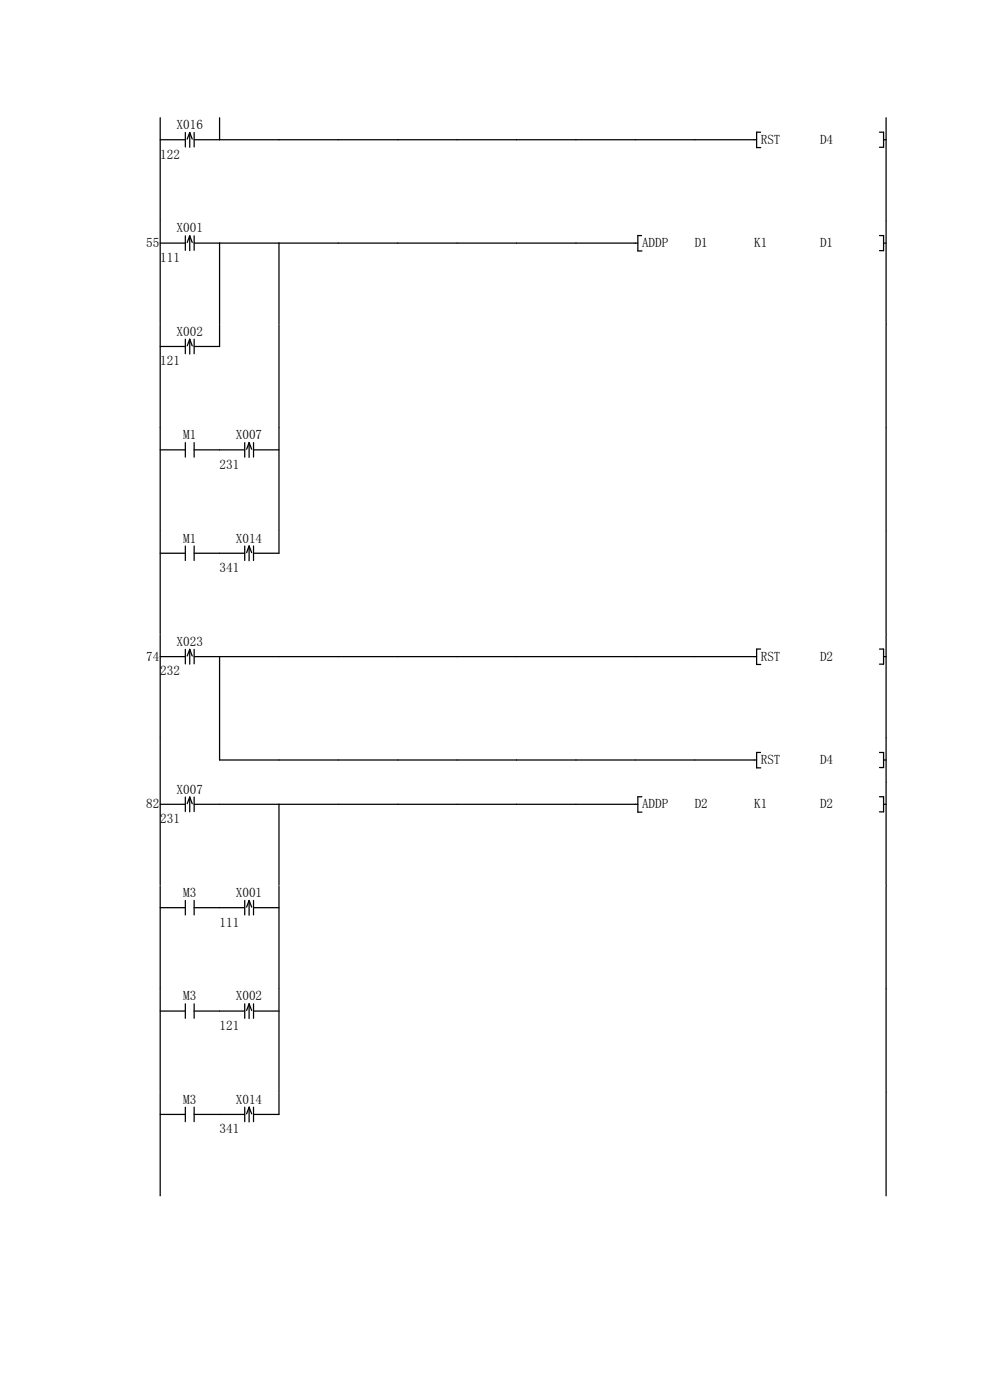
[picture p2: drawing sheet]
<svg xmlns="http://www.w3.org/2000/svg" width="210mm" height="297mm" viewBox="0 0 210 297" stroke-linecap="round" stroke-linejoin="round" font-family="sans-serif">
<path d="M34 29.6h5.3M39.3 28.1v3.1M40.2 28.1v3.1M40.2 28.1l.6 1.4M40.2 28.1l-.5 1.4M41.2 29.6h5.4M41.2 28.1v3.1" fill="none" stroke="#070000" stroke-width=".27"/>
<path d="M34 31.2h4.2v2.8h-4.2z" fill="#fff"/>
<path d="M34 25v21.9M46.6 25v4.6h113.9M161.4 28h-.9v3.3h.9" fill="none" stroke="#070000" stroke-width=".27"/>
<g fill="#fff">
<path d="M161.4 28.1h4.2v2.8h-4.2z"/>
<path d="M173.9 28.1h2.9v2.8h-2.9z"/>
</g>
<path d="M186.6 28h.8v3.2h-.8M187.4 29.6h.6M188 25v21.9" fill="none" stroke="#070000" stroke-width=".27"/>
<g fill="#fff">
<path d="M20 46.9h14v22h-14z"/>
<path d="M34 46.9h12.6v22h-12.6z"/>
<path d="M46.6 46.9h12.6v22h-12.6z"/>
<path d="M59.2 46.9h12.6v22h-12.6z"/>
<path d="M71.8 46.9h12.6v22h-12.6z"/>
<path d="M84.4 46.9h12.6v22h-12.6z"/>
<path d="M97 46.9h12.6v22h-12.6z"/>
<path d="M109.6 46.9h12.6v22h-12.6z"/>
<path d="M122.2 46.9h12.6v22h-12.6z"/>
<path d="M134.8 46.9h53.2v22h-53.2z"/>
<path d="M31 50h2.8v2.8h-2.8z"/>
<path d="M37.5 46.9h5.6v2.8h-5.6z"/>
</g>
<path d="M34 51.6h5.3M39.3 50v3.1M40.2 50v3.2M40.2 50l.6 1.4M40.2 50l-.5 1.4M41.2 51.6h5.4M41.2 50v3.1" fill="none" stroke="#070000" stroke-width=".27"/>
<path d="M34 53.2h4.2v2.8h-4.2z" fill="#fff"/>
<path d="M34 46.9v21.9M59.2 51.6v17.2M135.3 51.6h-88.7v17.2M136.2 50h-.9v3.2h.9" fill="none" stroke="#070000" stroke-width=".27"/>
<g fill="#fff">
<path d="M136.2 50h5.6v2.8h-5.6z"/>
<path d="M147.4 50h2.8v2.8h-2.8z"/>
<path d="M160 50h2.8v2.8h-2.8z"/>
<path d="M173.9 50h2.9v2.8h-2.9z"/>
</g>
<path d="M186.6 50h.8v3.2h-.8M187.4 51.6h.6M188 46.9v21.9" fill="none" stroke="#070000" stroke-width=".27"/>
<g fill="#fff">
<path d="M20 68.9h14v21.9h-14z"/>
<path d="M34 68.9h12.6v21.9h-12.6z"/>
<path d="M46.6 68.9h12.6v21.9h-12.6z"/>
<path d="M59.2 68.9h12.6v21.9h-12.6z"/>
<path d="M71.8 68.9h12.6v21.9h-12.6z"/>
<path d="M84.4 68.9h12.6v21.9h-12.6z"/>
<path d="M97 68.9h12.6v21.9h-12.6z"/>
<path d="M109.6 68.9h12.6v21.9h-12.6z"/>
<path d="M122.2 68.9h12.6v21.9h-12.6z"/>
<path d="M134.8 68.9h12.6v21.9h-12.6z"/>
<path d="M147.4 68.9h12.6v21.9h-12.6z"/>
<path d="M160 68.9h12.6v21.9h-12.6z"/>
<path d="M172.6 68.9h15.4v21.9h-15.4z"/>
<path d="M37.5 68.8h5.6v2.8h-5.6z"/>
</g>
<path d="M34 73.5h5.3M39.3 72v3M40.2 72v3.1M40.2 72l.6 1.4M40.2 72l-.5 1.4M41.2 73.5h5.4M41.2 72v3" fill="none" stroke="#070000" stroke-width=".27"/>
<path d="M34 75.1h4.2v2.8h-4.2z" fill="#fff"/>
<path d="M34 68.8v22M46.6 68.8v4.7M59.2 68.8v22M188 68.8v22" fill="none" stroke="#070000" stroke-width=".27"/>
<g fill="#fff">
<path d="M20 90.8h14v21.9h-14z"/>
<path d="M34 90.8h12.6v21.9h-12.6z"/>
<path d="M46.6 90.8h12.6v21.9h-12.6z"/>
<path d="M59.2 90.8h12.6v21.9h-12.6z"/>
<path d="M71.8 90.8h12.6v21.9h-12.6z"/>
<path d="M84.4 90.8h12.6v21.9h-12.6z"/>
<path d="M97 90.8h12.6v21.9h-12.6z"/>
<path d="M109.6 90.8h12.6v21.9h-12.6z"/>
<path d="M122.2 90.8h12.6v21.9h-12.6z"/>
<path d="M134.8 90.8h12.6v21.9h-12.6z"/>
<path d="M147.4 90.8h12.6v21.9h-12.6z"/>
<path d="M160 90.8h12.6v21.9h-12.6z"/>
<path d="M172.6 90.8h15.4v21.9h-15.4z"/>
<path d="M38.9 90.8h2.8v2.8h-2.8z"/>
</g>
<path d="M34 95.4h5.3M34 90.8v21.9M39.3 93.9v3.1M41.2 95.4h5.4M41.2 93.9v3.1" fill="none" stroke="#070000" stroke-width=".27"/>
<path d="M50 90.8h5.6v2.8h-5.6z" fill="#fff"/>
<path d="M46.6 95.4h5.3M51.9 93.9v3.1M52.8 93.9v3.1M52.8 93.9l.6 1.4M52.8 93.9l-.5 1.4M53.8 95.4h5.4M53.8 93.9v3.1" fill="none" stroke="#070000" stroke-width=".27"/>
<path d="M46.6 97h4.2v2.8h-4.2z" fill="#fff"/>
<path d="M59.2 90.8v21.9M188 90.8v21.9" fill="none" stroke="#070000" stroke-width=".27"/>
<g fill="#fff">
<path d="M20 112.7h14v22h-14z"/>
<path d="M34 112.7h12.6v22h-12.6z"/>
<path d="M46.6 112.7h12.6v22h-12.6z"/>
<path d="M59.2 112.7h12.6v22h-12.6z"/>
<path d="M71.8 112.7h12.6v22h-12.6z"/>
<path d="M84.4 112.7h12.6v22h-12.6z"/>
<path d="M97 112.7h12.6v22h-12.6z"/>
<path d="M109.6 112.7h12.6v22h-12.6z"/>
<path d="M122.2 112.7h12.6v22h-12.6z"/>
<path d="M134.8 112.7h12.6v22h-12.6z"/>
<path d="M147.4 112.7h12.6v22h-12.6z"/>
<path d="M160 112.7h12.6v22h-12.6z"/>
<path d="M172.6 112.7h15.4v22h-15.4z"/>
<path d="M38.9 112.7h2.8v2.8h-2.8z"/>
</g>
<path d="M34 117.4h5.3M34 112.7v21.9M39.3 115.8v3.1M41.2 117.4h5.4M41.2 115.8v3.1" fill="none" stroke="#070000" stroke-width=".27"/>
<path d="M50 112.7h5.6v2.8h-5.6z" fill="#fff"/>
<path d="M46.6 117.4h5.3M51.9 115.8v3.1M52.8 115.8v3.2M52.8 115.8l.6 1.4M52.8 115.8l-.5 1.4M53.8 117.4h5.4M53.8 115.8v3.1" fill="none" stroke="#070000" stroke-width=".27"/>
<path d="M46.6 119h4.2v2.8h-4.2z" fill="#fff"/>
<path d="M59.2 112.7v4.7M188 112.7v21.9" fill="none" stroke="#070000" stroke-width=".27"/>
<g fill="#fff">
<path d="M20 134.7h14v21.9h-14z"/>
<path d="M34 134.7h12.6v21.9h-12.6z"/>
<path d="M46.6 134.7h12.6v21.9h-12.6z"/>
<path d="M59.2 134.7h12.6v21.9h-12.6z"/>
<path d="M71.8 134.7h12.6v21.9h-12.6z"/>
<path d="M84.4 134.7h12.6v21.9h-12.6z"/>
<path d="M97 134.7h12.6v21.9h-12.6z"/>
<path d="M109.6 134.7h12.6v21.9h-12.6z"/>
<path d="M122.2 134.7h12.6v21.9h-12.6z"/>
<path d="M134.8 134.7h12.6v21.9h-12.6z"/>
<path d="M147.4 134.7h12.6v21.9h-12.6z"/>
<path d="M160 134.7h28v21.9h-28z"/>
<path d="M31 137.8h2.8v2.7h-2.8z"/>
<path d="M37.5 134.6h5.6v2.8h-5.6z"/>
</g>
<path d="M34 139.3h5.3M39.3 137.8v3M40.2 137.8v3.1M40.2 137.8l.6 1.4M40.2 137.8l-.5 1.4M41.2 139.3h5.4M41.2 137.8v3" fill="none" stroke="#070000" stroke-width=".27"/>
<path d="M34 140.9h4.2v2.8h-4.2z" fill="#fff"/>
<path d="M34 134.6v22M160.5 139.3h-113.9v17.3M161.4 137.7h-.9v3.3h.9" fill="none" stroke="#070000" stroke-width=".27"/>
<g fill="#fff">
<path d="M161.4 137.8h4.2v2.7h-4.2z"/>
<path d="M173.9 137.8h2.9v2.7h-2.9z"/>
</g>
<path d="M186.6 137.7h.8v3.2h-.8M187.4 139.3h.6M188 134.6v22" fill="none" stroke="#070000" stroke-width=".27"/>
<g fill="#fff">
<path d="M20 156.6h14v9.4h-14z"/>
<path d="M34 156.6h12.6v9.4h-12.6z"/>
<path d="M46.6 156.6h12.6v9.4h-12.6z"/>
<path d="M59.2 156.6h12.6v9.4h-12.6z"/>
<path d="M71.8 156.6h12.6v9.4h-12.6z"/>
<path d="M84.4 156.6h12.6v9.4h-12.6z"/>
<path d="M97 156.6h12.6v9.4h-12.6z"/>
<path d="M109.6 156.6h12.6v9.4h-12.6z"/>
<path d="M122.2 156.6h12.6v9.4h-12.6z"/>
<path d="M134.8 156.6h12.6v9.4h-12.6z"/>
<path d="M147.4 156.6h12.6v9.4h-12.6z"/>
<path d="M160 156.6h28v9.4h-28z"/>
</g>
<path d="M34 156.6v9.4M46.6 156.6v4.6h113.9M161.4 159.6h-.9v3.3h.9" fill="none" stroke="#070000" stroke-width=".27"/>
<g fill="#fff">
<path d="M161.4 159.7h4.2v2.8h-4.2z"/>
<path d="M173.9 159.7h2.9v2.8h-2.9z"/>
</g>
<path d="M186.6 159.6h.8v3.2h-.8M188 156.6v9.4M187.4 161.2h.6" fill="none" stroke="#070000" stroke-width=".27"/>
<g fill="#fff">
<path d="M20 166h14v21.9h-14z"/>
<path d="M34 166h12.6v21.9h-12.6z"/>
<path d="M46.6 166h12.6v21.9h-12.6z"/>
<path d="M59.2 166h12.6v21.9h-12.6z"/>
<path d="M71.8 166h12.6v21.9h-12.6z"/>
<path d="M84.4 166h12.6v21.9h-12.6z"/>
<path d="M97 166h12.6v21.9h-12.6z"/>
<path d="M109.6 166h12.6v21.9h-12.6z"/>
<path d="M122.2 166h12.6v21.9h-12.6z"/>
<path d="M134.8 166h53.2v21.9h-53.2z"/>
<path d="M31 169.1h2.8v2.8h-2.8z"/>
<path d="M37.5 165.9h5.6v2.8h-5.6z"/>
</g>
<path d="M34 170.6h5.3M39.3 169.1v3.1M40.2 169.1v3.1M40.2 169.1l.6 1.4M40.2 169.1l-.5 1.4M41.2 170.6h5.4M41.2 169.1v3.1" fill="none" stroke="#070000" stroke-width=".27"/>
<path d="M34 172.2h4.2v2.8h-4.2z" fill="#fff"/>
<path d="M34 166v21.9M46.6 170.6h88.7M59.2 170.6v17.3M136.2 169h-.9v3.3h.9" fill="none" stroke="#070000" stroke-width=".27"/>
<g fill="#fff">
<path d="M136.2 169.1h5.6v2.8h-5.6z"/>
<path d="M147.4 169.1h2.8v2.8h-2.8z"/>
<path d="M160 169.1h2.8v2.8h-2.8z"/>
<path d="M173.9 169.1h2.9v2.8h-2.9z"/>
</g>
<path d="M186.6 169h.8v3.2h-.8M187.4 170.6h.6M188 166v21.9" fill="none" stroke="#070000" stroke-width=".27"/>
<g fill="#fff">
<path d="M20 187.9h14v21.9h-14z"/>
<path d="M34 187.9h12.6v21.9h-12.6z"/>
<path d="M46.6 187.9h12.6v21.9h-12.6z"/>
<path d="M59.2 187.9h12.6v21.9h-12.6z"/>
<path d="M71.8 187.9h12.6v21.9h-12.6z"/>
<path d="M84.4 187.9h12.6v21.9h-12.6z"/>
<path d="M97 187.9h12.6v21.9h-12.6z"/>
<path d="M109.6 187.9h12.6v21.9h-12.6z"/>
<path d="M122.2 187.9h12.6v21.9h-12.6z"/>
<path d="M134.8 187.9h12.6v21.9h-12.6z"/>
<path d="M147.4 187.9h12.6v21.9h-12.6z"/>
<path d="M160 187.9h12.6v21.9h-12.6z"/>
<path d="M172.6 187.9h15.4v21.9h-15.4z"/>
<path d="M38.9 187.9h2.8v2.8h-2.8z"/>
</g>
<path d="M34 192.6h5.3M34 187.9v21.9M39.3 191v3.1M41.2 192.6h5.4M41.2 191v3.1" fill="none" stroke="#070000" stroke-width=".27"/>
<path d="M50 187.9h5.6v2.8h-5.6z" fill="#fff"/>
<path d="M46.6 192.6h5.3M51.9 191v3.1M52.8 191v3.2M52.8 191l.6 1.4M52.8 191l-.5 1.4M53.8 192.6h5.4M53.8 191v3.1" fill="none" stroke="#070000" stroke-width=".27"/>
<path d="M46.6 194.1h4.2v2.8h-4.2z" fill="#fff"/>
<path d="M59.2 187.9v21.9M188 187.9v21.9" fill="none" stroke="#070000" stroke-width=".27"/>
<g fill="#fff">
<path d="M20 209.8h14v22h-14z"/>
<path d="M34 209.8h12.6v22h-12.6z"/>
<path d="M46.6 209.8h12.6v22h-12.6z"/>
<path d="M59.2 209.8h12.6v22h-12.6z"/>
<path d="M71.8 209.8h12.6v22h-12.6z"/>
<path d="M84.4 209.8h12.6v22h-12.6z"/>
<path d="M97 209.8h12.6v22h-12.6z"/>
<path d="M109.6 209.8h12.6v22h-12.6z"/>
<path d="M122.2 209.8h12.6v22h-12.6z"/>
<path d="M134.8 209.8h12.6v22h-12.6z"/>
<path d="M147.4 209.8h12.6v22h-12.6z"/>
<path d="M160 209.8h12.6v22h-12.6z"/>
<path d="M172.6 209.8h15.4v22h-15.4z"/>
<path d="M38.9 209.8h2.8v2.8h-2.8z"/>
</g>
<path d="M34 214.5h5.3M34 209.8v22M39.3 213v3M41.2 214.5h5.4M41.2 213v3" fill="none" stroke="#070000" stroke-width=".27"/>
<path d="M50 209.8h5.6v2.8h-5.6z" fill="#fff"/>
<path d="M46.6 214.5h5.3M51.9 213v3M52.8 213v3.1M52.8 213l.6 1.4M52.8 213l-.5 1.4M53.8 214.5h5.4M53.8 213v3" fill="none" stroke="#070000" stroke-width=".27"/>
<path d="M46.6 216.1h4.2v2.8h-4.2z" fill="#fff"/>
<path d="M59.2 209.8v22M188 209.8v22" fill="none" stroke="#070000" stroke-width=".27"/>
<g fill="#fff">
<path d="M20 231.8h14v21.9h-14z"/>
<path d="M34 231.8h12.6v21.9h-12.6z"/>
<path d="M46.6 231.8h12.6v21.9h-12.6z"/>
<path d="M59.2 231.8h12.6v21.9h-12.6z"/>
<path d="M71.8 231.8h12.6v21.9h-12.6z"/>
<path d="M84.4 231.8h12.6v21.9h-12.6z"/>
<path d="M97 231.8h12.6v21.9h-12.6z"/>
<path d="M109.6 231.8h12.6v21.9h-12.6z"/>
<path d="M122.2 231.8h12.6v21.9h-12.6z"/>
<path d="M134.8 231.8h12.6v21.9h-12.6z"/>
<path d="M147.4 231.8h12.6v21.9h-12.6z"/>
<path d="M160 231.8h12.6v21.9h-12.6z"/>
<path d="M172.6 231.8h15.4v21.9h-15.4z"/>
<path d="M38.9 231.8h2.8v2.8h-2.8z"/>
</g>
<path d="M34 236.4h5.3M34 231.8v21.9M39.3 234.9v3.1M41.2 236.4h5.4M41.2 234.9v3.1" fill="none" stroke="#070000" stroke-width=".27"/>
<path d="M50 231.8h5.6v2.8h-5.6z" fill="#fff"/>
<path d="M46.6 236.4h5.3M51.9 234.9v3.1M52.8 234.9v3.1M52.8 234.9l.6 1.4M52.8 234.9l-.5 1.4M53.8 236.4h5.4M53.8 234.9v3.1" fill="none" stroke="#070000" stroke-width=".27"/>
<path d="M46.6 238h4.2v2.8h-4.2z" fill="#fff"/>
<path d="M59.2 231.8v4.6M188 231.8v21.9" fill="none" stroke="#070000" stroke-width=".27"/>
<g font-size="2.8">
<text x="37.5" y="27.4">X016</text>
<text x="34" y="33.7">122</text>
<text x="161.4" y="30.5">RST</text>
<text x="173.9" y="30.5">D4</text>
<text x="31" y="52.5">55</text>
<text x="37.5" y="49.3">X001</text>
<text x="136.2" y="52.5">ADDP</text>
<text x="147.4" y="52.5">D1</text>
<text x="160" y="52.5">K1</text>
<text x="173.9" y="52.5">D1</text>
<text x="34" y="55.6">111</text>
<text x="37.5" y="71.2">X002</text>
<text x="34" y="77.5">121</text>
<text x="38.9" y="93.2">M1</text>
<text x="50" y="93.2">X007</text>
<text x="46.6" y="99.4">231</text>
<text x="38.9" y="115.1">M1</text>
<text x="50" y="115.1">X014</text>
<text x="46.6" y="121.4">341</text>
<text x="37.5" y="137">X023</text>
<text x="31" y="140.2">74</text>
<text x="34" y="143.3">232</text>
<text x="161.4" y="140.2">RST</text>
<text x="173.9" y="140.2">D2</text>
<text x="161.4" y="162.1">RST</text>
<text x="173.9" y="162.1">D4</text>
<text x="31" y="171.5">82</text>
<text x="37.5" y="168.4">X007</text>
<text x="136.2" y="171.5">ADDP</text>
<text x="147.4" y="171.5">D2</text>
<text x="160" y="171.5">K1</text>
<text x="173.9" y="171.5">D2</text>
<text x="34" y="174.6">231</text>
<text x="38.9" y="190.3">M3</text>
<text x="50" y="190.3">X001</text>
<text x="46.6" y="196.6">111</text>
<text x="38.9" y="212.2">M3</text>
<text x="50" y="212.2">X002</text>
<text x="46.6" y="218.5">121</text>
<text x="38.9" y="234.2">M3</text>
<text x="50" y="234.2">X014</text>
<text x="46.6" y="240.5">341</text>
</g>
</svg>
